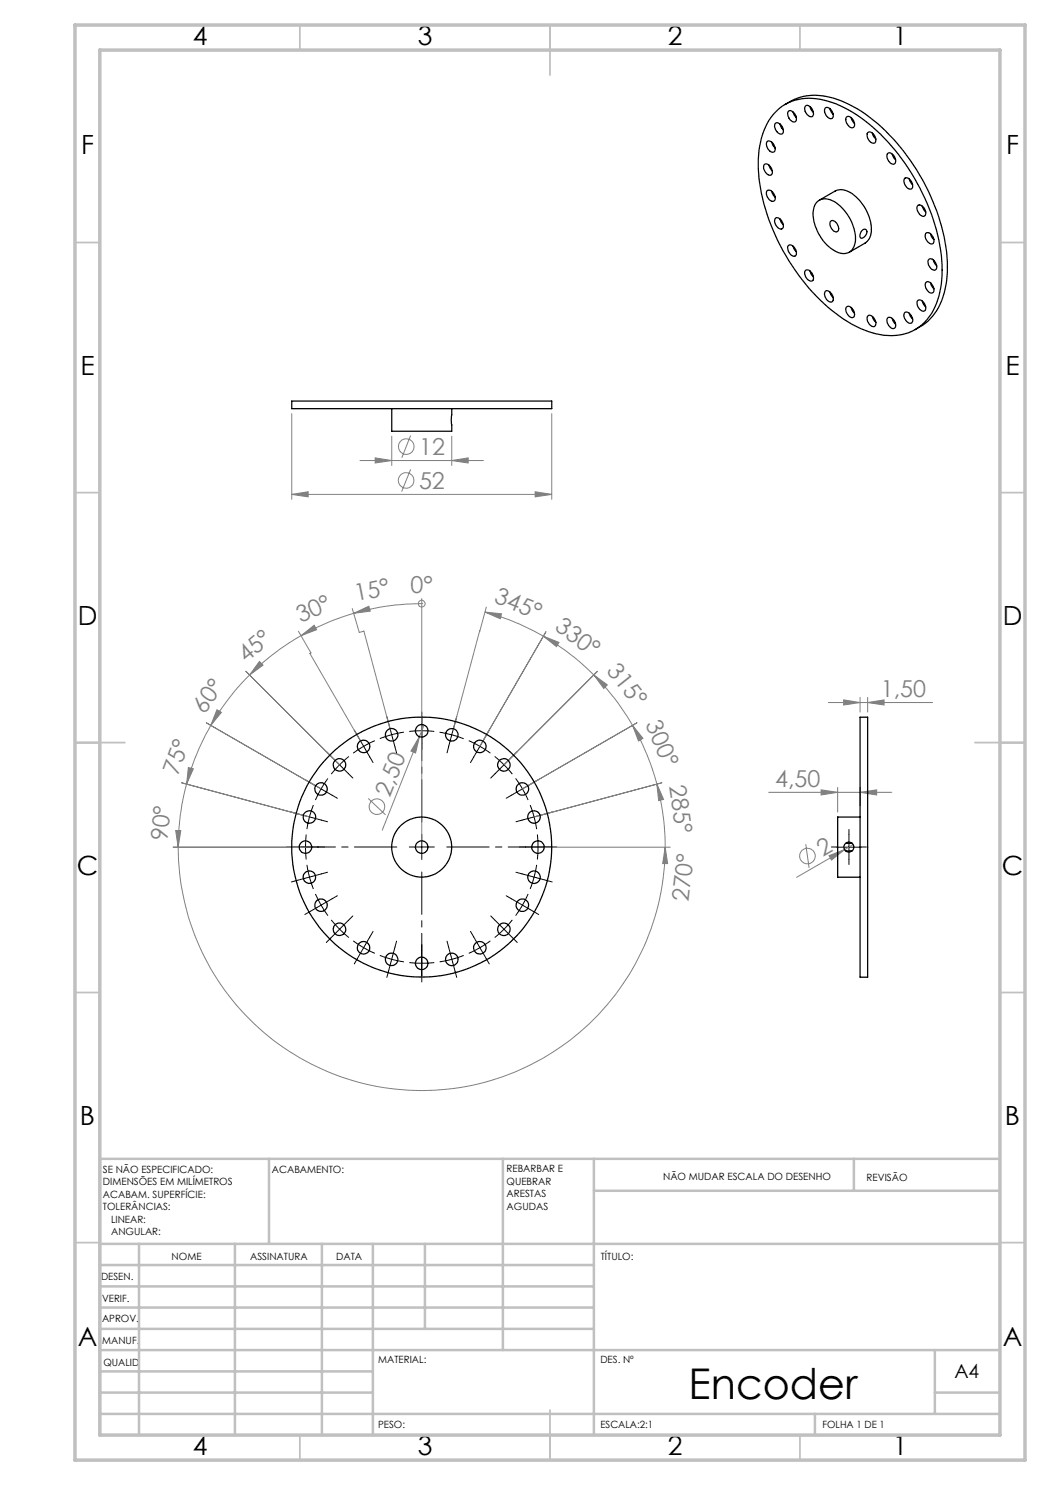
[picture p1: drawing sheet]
<svg xmlns="http://www.w3.org/2000/svg" width="210mm" height="297mm" viewBox="0 0 210 297" stroke-linecap="round" stroke-linejoin="round" font-family="sans-serif">
<g fill="none" stroke="#808080" stroke-width=".2">
<path d="M58.3 98.9l3.3-.5v1zM58.3 82.7v17.2M58.3 98.9h52M72 92.1h24.7M75 91.6l3.4 .5-3.4 .5zM78.4 87.2v5.9M82.1 87.1l-1.7 4.4M82.1 93.9l-1.8 4.4M90.3 92.1l3.3-.5v1zM90.3 87.2v5.9M107 98.4l3.3 .5-3.3 .5zM110.3 82.7v17.2"/>
<path d="M84.3 119.7v48.7M49.2 134.3l18.7 18.7M49.9 135a49 49 0 0 0-7.7 10.1M51.9 132.3l.7 .7-2.7 2zM59.7 126.3l2.5 4.3-.2 .1 10.2 17.7M60.2 127.1a48.4 48.4 0 0 0-10.3 7.9M60.2 127.1l2.6-2 .5 .8zM70.4 121.7l1.5 4.8 .9-.3 5.3 19.8M70.7 122.7a48.9 48.9 0 0 0-10.5 4.4M70.7 122.7l3.1-1.5 .2 1zM84.3 120.7a49.6 49.6 0 0 0-13.6 2M84.3 120.7h.1"/>
<path d="M97 122.4a49.2 49.2 0 0 1 11.7 4.8M97 122.4l3.3 .4-.3 1zM97.3 121.4l-6.7 24.6M108.7 127.2a50.6 50.6 0 0 1 10.1 7.8M108.7 127.2l3.1 1.3-.5 .8zM109.2 126.4l-13.2 22.9M118.8 135a47.3 47.3 0 0 1 7.7 10.1M118.8 135l2.7 2-.7 .7zM168.7 140l3.3 .5-3.3 .5zM172 139.5v2.9M173.5 139.5v2.9M37.3 156.8a47.5 47.5 0 0 0-1.7 12.6"/>
<path d="M37.7 153.5l1 .3-1.4 3zM41.3 144.6l22.9 13.2M42.2 145.1a50.3 50.3 0 0 0-4.9 11.7M43.4 142l.9 .5-2.1 2.6zM73.7 159.7l3.4 3.3M83.9 147.3l-.8 3.3-.9-.4zM83.9 147.3l-7.5 18.7M84.8 145l-.9 2.3M101.5 152.3l18-18-18.7 18.7M105.3 157.3l22.1-12.7-22.9 13.2M126.5 145.1a48.4 48.4 0 0 1 4.9 11.7M126.5 145.1l2.1 2.6-.9 .5z"/>
<path d="M131.4 156.8a49.5 49.5 0 0 1 1.6 12.6M131.4 156.8l1.3 3.1-1 .2zM132.4 156.6l-25.6 6.8M153.7 158.5h24.7M164.2 158l3.3 .5-3.3 .5zM165.7 140.5h20.8M167.5 157.5v4.9M172 158.5l3.3-.5v1zM172 157.5v3.6M173.5 140.5l3.3-.5v1zM34.6 169.4h26.5M35.1 166.1h1.1l-.6 3.3z"/>
<path d="M35.6 169.4a48.7 48.7 0 0 0 48.7 48.7 48.7 48.7 0 0 0 48.7-48.7M60.9 163.2l-24.6-6.6 25.6 6.8M108.6 169.4h25.5M133 169.4l.5 3.3h-1zM161.1 168.8l.7 4.8M165.8 171.1l3.1-1.2-2.6 2.1zM168.9 169.9l-9.6 5.6M170.6 168.9l-1.7 1"/>
<circle cx="81.2" cy="89.3" r="1.55"/>
<circle cx="81.2" cy="96.1" r="1.55"/>
<circle cx="84.3" cy="120.7" r=".68"/>
<circle cx="75.4" cy="161.3" r="1.56"/>
<circle cx="161.5" cy="171.2" r="1.56"/>
</g>
<g fill="none" stroke="#000" stroke-width=".2" stroke-dasharray="15.2 1.3 1.3 1.3" stroke-linecap="butt">
<path d="M64.2 157.8l-1.1 2.2M64.2 157.8l1.4-2.1M67.9 153l-1.7 1.8M67.9 153l1.9-1.7M72.7 149.3l-2.1 1.3M72.7 149.3l2.3-1.2M78.3 146.9l-2.3 .8M78.3 146.9l2.5-.5M84.4 146.2l-2.5 .1M84.4 146.2l2.5 .1M96 149.3l-2.2-1.2M96 149.3l2.1 1.3"/>
<path d="M100.8 153l-1.9-1.7M100.8 153l1.7 1.8M104.5 157.8l-1.4-2.1M104.5 157.8l1.1 2.2M61.1 169.4l.1 2.5M61.1 169.4l.1-2.5M61.9 175.4l.8 2.4M61.9 175.4l-.5-2.4M61.9 163.4l-.5 2.4M61.9 163.4l.8-2.4M106.8 163.4l-.8-2.4M106.8 163.4l.5 2.4"/>
<path d="M106.8 175.4l.5-2.4M106.8 175.4l-.8 2.4M107.6 169.4l-.1-2.5M107.6 169.4l-.1 2.5M64.2 181l1.4 2.1M64.2 181l-1.1-2.2M67.9 185.8l1.9 1.7M67.9 185.8l-1.7-1.8M72.7 189.5l2.3 1.2M72.7 189.5l-2.1-1.3M78.3 191.9l2.5 .5M78.3 191.9l-2.3-.8"/>
<path d="M84.4 192.7l2.5-.2M84.4 192.7l-2.5-.2M90.4 191.9l2.3-.8M90.4 191.9l-2.5 .5M96 189.5l2.1-1.3M96 189.5l-2.2 1.2M100.8 185.8l1.7-1.8M100.8 185.8l-1.9 1.7M104.5 181l1.1-2.2M104.5 181l-1.4 2.1"/>
</g>
<path d="M87.9 146.4l2.4 .6M90.3 147l2.4 .7M90.3 147l-.6 2.4M91 144.5l-.7 2.5M167.3 169.4h5M169.8 166.9v5" fill="none" stroke="#000" stroke-width=".2"/>
<g fill="none" stroke="#000" stroke-width=".2" stroke-dasharray="15.2 1.3 1.3 1.3">
<path d="M62.1 156.5l-1.1-.6M64.2 157.8l-2.1-1.3M64.2 157.8l2.2 1.2M66.1 151.2l-.8-.9M66.4 159l1.1 .7M67.9 153l-1.8-1.8M67.9 153l1.8 1.7M69.7 154.7l.9 .9M71.5 147.1l-.6-1.1M72.7 149.3l-1.2-2.2M72.7 149.3l1.3 2.1M74 151.4l.6 1.1"/>
<path d="M77.7 144.5l-.3-1.2M78.3 146.9l-.6-2.4M78.3 146.9l.7 2.5M79 149.4l.3 1.2M84.4 146.2v-2.5M84.4 146.2v2.5M84.4 143.7v-1.3M84.4 148.7v1.2M89.7 149.4l-.3 1.2M91 144.5l.3-1.2M94.7 151.4l-.6 1.1M96 149.3l1.2-2.2"/>
<path d="M96 149.3l-1.3 2.1M97.2 147.1l.7-1.1M99 154.7l-.9 .9M100.8 153l1.8-1.8M100.8 153l-1.8 1.7M102.3 159l-1.1 .7M102.6 151.2l.8-.9M104.5 157.8l2.2-1.3M104.5 157.8l-2.2 1.2M106.7 156.5l1-.6M58.6 169.4h-1.2M59.5 176.1l-1.2 .3"/>
<path d="M59.5 162.7l-1.2-.3M61.1 169.4h-2.5M61.1 169.4h2.5M61.9 175.4l-2.4 .7M61.9 175.4l2.4-.6M61.9 163.4l-2.4-.7M61.9 163.4l2.4 .6M63.6 169.4h1.3M64.3 174.8l1.2-.4M64.3 164l1.2 .4M66.4 179.8l1.1-.6M84.4 169.4v-2.5"/>
<path d="M84.4 169.4h-2.5M84.4 169.4v2.5M84.4 169.4h2.5M102.3 179.8l-1.1-.6M104.4 164l-1.2 .4M104.4 174.8l-1.2-.4M105.1 169.4h-1.2M106.8 163.4l2.4-.7M106.8 163.4l-2.4 .6M106.8 175.4l2.4 .7M106.8 175.4l-2.4-.6M107.6 169.4h2.5"/>
<path d="M107.6 169.4h-2.5M109.2 162.7l1.2-.3M109.2 176.1l1.2 .3M110.1 169.4h1.3M167.3 169.4h-1M169.8 166.9v-1M169.8 171.9v1M172.3 169.4h1M62.1 182.3l-1.1 .6M64.2 181l-2.1 1.3M64.2 181l2.2-1.2M66.1 187.6l-.8 .9"/>
<path d="M67.9 185.8l-1.8 1.8M67.9 185.8l1.8-1.7M69.7 184.1l.9-.9M71.5 191.7l-.6 1.1M72.7 189.5l-1.2 2.2M72.7 189.5l1.3-2.1M74 187.4l.6-1.1M77.7 194.3l-.3 1.2M78.3 191.9l-.6 2.4M78.3 191.9l.7-2.5M79 189.4l.3-1.2M84.4 192.7v2.5"/>
<path d="M84.4 192.7v-2.5M84.4 195.2v1.2M84.4 190.2v-1.3M89.7 189.4l-.3-1.2M90.4 191.9l.6 2.4M90.4 191.9l-.7-2.5M91 194.3l.3 1.2M94.7 187.4l-.6-1.1M96 189.5l1.2 2.2M96 189.5l-1.3-2.1M97.2 191.7l.7 1.1M99 184.1l-.9-.9"/>
<path d="M100.8 185.8l1.8 1.8M100.8 185.8l-1.8-1.7M102.6 187.6l.8 .9M104.5 181l2.2 1.3M104.5 181l-2.2-1.2M106.7 182.3l1 .6"/>
</g>
<path d="M79.4 169.4h-20.8M84.4 164.4v-20.7M84.4 174.4v20.8M89.4 169.4h20.7" fill="none" stroke="#000" stroke-width=".2" stroke-dasharray="15.2 1.3 1.3 1.3" stroke-dashoffset="6.8"/>
<g fill="none" stroke="#c0c0c0" stroke-width=".35">
<path d="M60 5v5M110 5v10M160 5v5M15 48.5h5M200 48.5h5M15 98.5h5M200 98.5h5M15 148.5h10M195 148.5h10M15 198.5h5M200 198.5h5M15 248.5h5"/>
<path d="M200 248.5h5M60 287v5M110 282v10M160 287v5"/>
</g>
<g fill="none" stroke="#c0c0c0" stroke-width=".5">
<path d="M53.8 231.8v17M100.6 231.8v38.2M118.8 231.8v55.2M118.8 238.2h81.2M170.8 231.8v6.4M200 231.8h-180v55.2M20 248.8h180M20 257.3h98.8M20 253h98.8M27.8 248.8v38.2M47 248.8v38.2M64.4 248.8v38.2"/>
<path d="M74.6 248.8v38.2M85 248.8v17M20 265.8h98.8M20 261.5h98.8M20 278.5h54.6M20 274.3h54.6M20 270h180M187 278.5h13M187 270v12.8M20 282.8h180M163 282.8v4.2"/>
</g>
<path d="M15 5h190v287h-190zM20 10h180v277h-180z" fill="none" stroke="#c0c0c0" stroke-width=".7"/>
<g fill="#808080">
<path d="M131.4 156.8l1.3 3.1-1 .2z"/>
<path d="M126.5 145.1l2.1 2.6-.9 .5z"/>
<path d="M118.8 135l2.7 2-.7 .7z"/>
<path d="M108.7 127.2l3.1 1.3-.5 .8z"/>
<path d="M97 122.4l3.3 .4-.3 1z"/>
<path d="M70.7 122.7l3.1-1.5 .2 1z"/>
<path d="M60.2 127.1l2.6-2 .5 .8z"/>
<path d="M51.9 132.3l.7 .7-2.7 2z"/>
<path d="M43.4 142l.9 .5-2.1 2.6z"/>
<path d="M37.7 153.5l1 .3-1.4 3z"/>
<path d="M133 169.4l.5 3.3h-1z"/>
<path d="M35.1 166.1h1.1l-.6 3.3z"/>
<path d="M165.8 171.1l3.1-1.2-2.6 2.1z"/>
<path d="M83.9 147.3l-.8 3.3-.9-.4z"/>
<path d="M173.5 140.5l3.3-.5v1zM168.7 140l3.3 .5-3.3 .5zM172 158.5l3.3-.5v1zM164.2 158l3.3 .5-3.3 .5zM107 98.4l3.3 .5-3.3 .5zM58.3 98.9l3.3-.5v1z"/>
<path d="M75 91.6l3.4 .5-3.4 .5zM90.3 92.1l3.3-.5v1z"/>
</g>
<g fill="none" stroke="#000" stroke-width=".25">
<path d="M152.9 32.9a1.27 1.27 0 0 1 1.5 1.2 .61 .61 0 0 1-.1 .9 .61 .61 0 0 1-.9-.2 1.5 1.5 0 0 1-.5-1.9zM153.4 28.4a1.03 1.03 0 0 1 1.5 .8 .75 .75 0 0 1-.5 1.2 1.7 1.7 0 0 1-1-2zM153.4 38.1a1.36 1.36 0 0 1 1.6 1.7 .63 .63 0 0 1-.5 .5 .63 .63 0 0 1-.7-.4 1.63 1.63 0 0 1-.4-1.8zM153.8 33l.2 .6 .4 .6M154.3 28.4l.4 .8 .3 .4M154.3 38.3l.7 1.1M155 24.7a1.32 1.32 0 0 1 1.7 1.6 .6 .6 0 0 1-.5 .6 .6 .6 0 0 1-.7-.4 1.73 1.73 0 0 1-.5-1.8zM155.1 22.4a10.1 10.1 0 0 1 10.5-2.2 29.7 29.7 0 0 1 14.1 10.7 41.2 41.2 0 0 1 8.7 22.2 15.7 15.7 0 0 1-2.9 10.7 9.8 9.8 0 0 1-10.2 3 26.4 26.4 0 0 1-12.8-8.3 41.7 41.7 0 0 1-10.8-24.8 15.9 15.9 0 0 1 2.9-10.8zM156 24.8l.1 .5 .6 .7M157 20.9a11 11 0 0 1 10.5-1 31.2 31.2 0 0 1 13.9 11.3 39.1 39.1 0 0 1 8.1 22.2 14.6 14.6 0 0 1-3.9 10.8l-2.6 1.7M157.7 22.3a1.25 1.25 0 0 1 1.6 1.2 .66 .66 0 0 1-.3 .9 .66 .66 0 0 1-.9-.4 1.51 1.51 0 0 1-.4-1.7zM158.6 22.4l.7 1.1"/>
<path d="M161 21.3a1 1 0 0 1 1.5 .7 .77 .77 0 0 1-.4 1.4 1.68 1.68 0 0 1-1.1-2.1zM162 21.3l.2 .6 .5 .6M165 21.6a1.07 1.07 0 0 1 1.5 .9 .72 .72 0 0 1 .2 .8 .72 .72 0 0 1-.6 .4 1.73 1.73 0 0 1-1.1-2.1zM166 21.8l.3 .6 .4 .5M166 21.7v.1M169.3 23.4a1.13 1.13 0 0 1 1.5 1 .7 .7 0 0 1 .1 .7 .7 .7 0 0 1-.6 .4 1.64 1.64 0 0 1-1-2.1zM170.3 23.5l.1 .5 .5 .7M173.5 26.6a.99 .99 0 0 1 1.5 .7 .93 .93 0 0 1-.2 1.3 1.62 1.62 0 0 1-1.3-2zM174.5 26.6l.2 .6 .5 .6M177.6 30.7a1.37 1.37 0 0 1 1.5 1.3 .62 .62 0 0 1-.3 .8 .62 .62 0 0 1-.8-.2 1.48 1.48 0 0 1-.4-1.9zM178.5 30.8l.3 .8 .3 .4M180.9 35.7a1.07 1.07 0 0 1 1.5 .9 .71 .71 0 0 1 .2 .8 .71 .71 0 0 1-.7 .4 1.64 1.64 0 0 1-1-2.1z"/>
<path d="M181.9 35.8l.1 .5 .5 .7M155.2 43.6a1.45 1.45 0 0 1 1.3 2.1 1.15 1.15 0 0 1-1.5-1l-.1-.5zM156 43.8l.3 .7 .4 .4M157.7 49.1a1.42 1.42 0 0 1 1.6 1.7 .57 .57 0 0 1-.5 .5 .57 .57 0 0 1-.6-.3 1.56 1.56 0 0 1-.5-1.9zM158.6 49.2l.2 .6 .5 .6M161.1 54.1a1.38 1.38 0 0 1 1.6 1.6 .56 .56 0 0 1-.4 .5 .56 .56 0 0 1-.6-.2 1.58 1.58 0 0 1-.6-1.9zM162 54.2l.2 .7 .5 .4M163.5 40.3a3.2 3.2 0 0 1 4.1 .6 9 9 0 0 1 3.4 7.6 2.4 2.4 0 0 1-3.7 1.8 8.9 8.9 0 0 1-4.6-8.4l.4-1.1zM163.9 40l3.1-1.8a3.7 3.7 0 0 1 4.2 1.2 8.8 8.8 0 0 1 2.9 7.7l-.3 .7-.6 .7-3.3 1.9M165.1 58.2a1.46 1.46 0 0 1 1.4 2.1 1.39 1.39 0 0 1-1.6-1.7zM166 58.4l.1 .5 .6 .6M166.1 44.3a1 1 0 0 1 1.5 .8 .79 .79 0 0 1-.5 1.3 1.74 1.74 0 0 1-1-2.1z"/>
<path d="M172.4 46.1a.54 .54 0 0 1 .7-.2 .54 .54 0 0 1 .3 .7l-.4 .6-.7 .5a.77 .77 0 0 1-.1-1.3zM183.6 41.1a1.29 1.29 0 0 1 1.5 1.2 .66 .66 0 0 1-.3 .9 .66 .66 0 0 1-.9-.3 1.57 1.57 0 0 1-.3-1.8zM184.5 41.2l.2 .7 .4 .5M185.1 46.7a.86 .86 0 0 1 1.4 .6 1 1 0 0 1-.1 1.5 1.63 1.63 0 0 1-1.3-2.1zM185.2 56.5a1.1 1.1 0 0 1 1.5 .9 .7 .7 0 0 1 .1 .8 .7 .7 0 0 1-.7 .4 1.58 1.58 0 0 1-.9-2.1zM185.7 51.9a.9 .9 0 0 1 1.4 .7 .94 .94 0 0 1-.2 1.4 1.64 1.64 0 0 1-1.2-2.1zM186.1 46.8l.2 .5 .5 .6M186.1 56.6l.3 .7 .4 .4M186.7 52l.1 .5 .5 .7M169.3 61.5a.87 .87 0 0 1 1.3 .5 1.01 1.01 0 0 1-.1 1.5 1.68 1.68 0 0 1-1.2-2zM170.3 61.5l.1 .6 .5 .5M173.5 63.3a.93 .93 0 0 1 1.5 .7 .85 .85 0 0 1-.3 1.3 1.74 1.74 0 0 1-1.2-2z"/>
<path d="M174.5 63.3l.3 .8 .4 .3M177.6 63.5a1.45 1.45 0 0 1 1.3 2.1 1.24 1.24 0 0 1-1.5-1.3v-.4zM178.5 63.7l.2 .7 .4 .4M180.9 62.6a1.03 1.03 0 0 1 1.5 .8 .74 .74 0 0 1 .2 .8 .74 .74 0 0 1-.6 .5 1.65 1.65 0 0 1-1.1-2.1zM181.9 62.6l.1 .6 .5 .6M183.5 60.2a.87 .87 0 0 1 1.4 .5 1.01 1.01 0 0 1-.1 1.5 1.62 1.62 0 0 1-1.3-2zM184.5 60.2l.2 .6 .4 .6M58.3 80.2h52v1.5h-52zM78.4 81.7v4.6h11.9l-.1-2.3 .1-2.3M172 143.4h1.5v52h-1.5zM169.1 170.2h1.3M169.1 168.7h1.3"/>
<path d="M172 163.4h-4.5v12h4.5"/>
<circle cx="64.2" cy="157.8" r="1.25"/>
<circle cx="67.9" cy="153" r="1.25"/>
<circle cx="72.7" cy="149.3" r="1.25"/>
<circle cx="78.3" cy="146.9" r="1.24"/>
<circle cx="84.3" cy="146.2" r="1.24"/>
<circle cx="90.4" cy="147" r="1.26"/>
<circle cx="96" cy="149.3" r="1.25"/>
<circle cx="100.8" cy="153" r="1.25"/>
<circle cx="104.5" cy="157.8" r="1.26"/>
<circle cx="61.1" cy="169.4" r="1.25"/>
<circle cx="61.9" cy="175.4" r="1.25"/>
<circle cx="61.9" cy="163.4" r="1.25"/>
<circle cx="84.3" cy="169.4" r="1.25"/>
<circle cx="84.3" cy="169.4" r="6"/>
<circle cx="84.3" cy="169.4" r="26"/>
<circle cx="106.8" cy="175.4" r="1.24"/>
<circle cx="106.8" cy="163.4" r="1.24"/>
<circle cx="107.6" cy="169.4" r="1.25"/>
<circle cx="169.8" cy="169.4" r=".99"/>
<circle cx="64.2" cy="181" r="1.25"/>
<circle cx="67.9" cy="185.9" r="1.26"/>
<circle cx="72.7" cy="189.5" r="1.25"/>
<circle cx="78.3" cy="191.9" r="1.25"/>
<circle cx="84.3" cy="192.7" r="1.24"/>
<circle cx="90.4" cy="191.9" r="1.26"/>
<circle cx="96" cy="189.6" r="1.26"/>
<circle cx="100.8" cy="185.8" r="1.25"/>
<circle cx="104.5" cy="181" r="1.25"/>
</g>
<text font-size="8.5" x="137.7" y="279.7">Encoder</text>
<g font-size="5.3">
<text x="38.5" y="9">4</text>
<text x="83.5" y="9">3</text>
<text x="133.6" y="9">2</text>
<text x="178.6" y="9">1</text>
<text x="16.2" y="30.7">F</text>
<text x="201.2" y="30.7">F</text>
<text x="16.1" y="75">E</text>
<text x="201.1" y="75">E</text>
<text x="15.5" y="125">D</text>
<text x="200.5" y="125">D</text>
<text x="15.4" y="175">C</text>
<text x="200.4" y="175">C</text>
<text x="16" y="225">B</text>
<text x="201" y="225">B</text>
<text x="15.5" y="269.2">A</text>
<text x="200.5" y="269.2">A</text>
<text x="38.5" y="291">4</text>
<text x="83.5" y="291">3</text>
<text x="133.6" y="291">2</text>
<text x="178.6" y="291">1</text>
</g>
<g font-size="4.7" fill="#808080">
<text x="83.8" y="91">12</text>
<text x="83.8" y="97.8">52</text>
<text x="82.1" y="118.7">0°</text>
<text x="60.1" y="124.7" transform="rotate(-24 60.1 124.7)">30°</text>
<text x="71.2" y="120.3" transform="rotate(-11 71.2 120.3)">15°</text>
<text x="98.6" y="120.5" transform="rotate(22 98.6 120.5)">345°</text>
<text x="110.8" y="125.8" transform="rotate(37 110.8 125.8)">330°</text>
<text x="49.2" y="132.7" transform="rotate(-40 49.2 132.7)">45°</text>
<text x="121.1" y="134.1" transform="rotate(52 121.1 134.1)">315°</text>
<text x="40.9" y="143" transform="rotate(-55 40.9 143)">60°</text>
<text x="176.2" y="139.5">1,50</text>
<text x="129" y="144.9" transform="rotate(67 129 144.9)">300°</text>
<text x="35.6" y="155.2" transform="rotate(-70 35.6 155.2)">75°</text>
<text x="77.9" y="159.6" transform="rotate(-68 77.9 159.6)">2,50</text>
<text x="133.8" y="157.3" transform="rotate(82 133.8 157.3)">285°</text>
<text x="155" y="157.4">4,50</text>
<text x="33.5" y="168.3" transform="rotate(-85 33.5 168.3)">90°</text>
<text x="164.6" y="171.4" transform="rotate(-30 164.6 171.4)">2</text>
<text x="137.7" y="180.5" transform="rotate(-83 137.7 180.5)">270°</text>
</g>
<text font-size="3.9" x="190.9" y="275.5">A4</text>
<g font-size="2">
<text x="20.6" y="234.6">SE NÃO ESPECIFICADO:</text>
<text x="20.6" y="237.1">DIMENSÕES EM MILÍMETROS</text>
<text x="20.6" y="239.6">ACABAM. SUPERFÍCIE:</text>
<text x="54.4" y="234.6">ACABAMENTO:</text>
<text x="101.3" y="234.5">REBARBAR E</text>
<text x="101.3" y="237">QUEBRAR</text>
<text x="101.3" y="239.5">ARESTAS</text>
<text x="132.6" y="236">NÃO MUDAR ESCALA DO DESENHO</text>
<text x="173.3" y="236.2">REVISÃO</text>
<text x="20.6" y="242.1">TOLERÂNCIAS:</text>
<text x="22.2" y="244.6">LINEAR:</text>
<text x="101.3" y="242">AGUDAS</text>
<text x="22.2" y="247.1">ANGULAR:</text>
<text x="34.3" y="252">NOME</text>
<text x="50" y="251.9">ASSINATURA</text>
<text x="67.2" y="251.9">DATA</text>
<text x="120.2" y="251.9">TÍTULO:</text>
<text x="20.2" y="256.1">DESEN.</text>
<text x="20.4" y="260.3">VERIF.</text>
<text x="20.4" y="264.4">APROV.</text>
<text x="20.5" y="268.8">MANUF.</text>
<text x="20.7" y="273.1">QUALID</text>
<text x="75.7" y="272.5">MATERIAL:</text>
<text x="120.1" y="272.5">DES. Nº</text>
<text x="75.6" y="285.5">PESO:</text>
<text x="120.1" y="285.6">ESCALA:2:1</text>
<text x="164.5" y="285.6">FOLHA 1 DE 1</text>
</g>
</svg>
